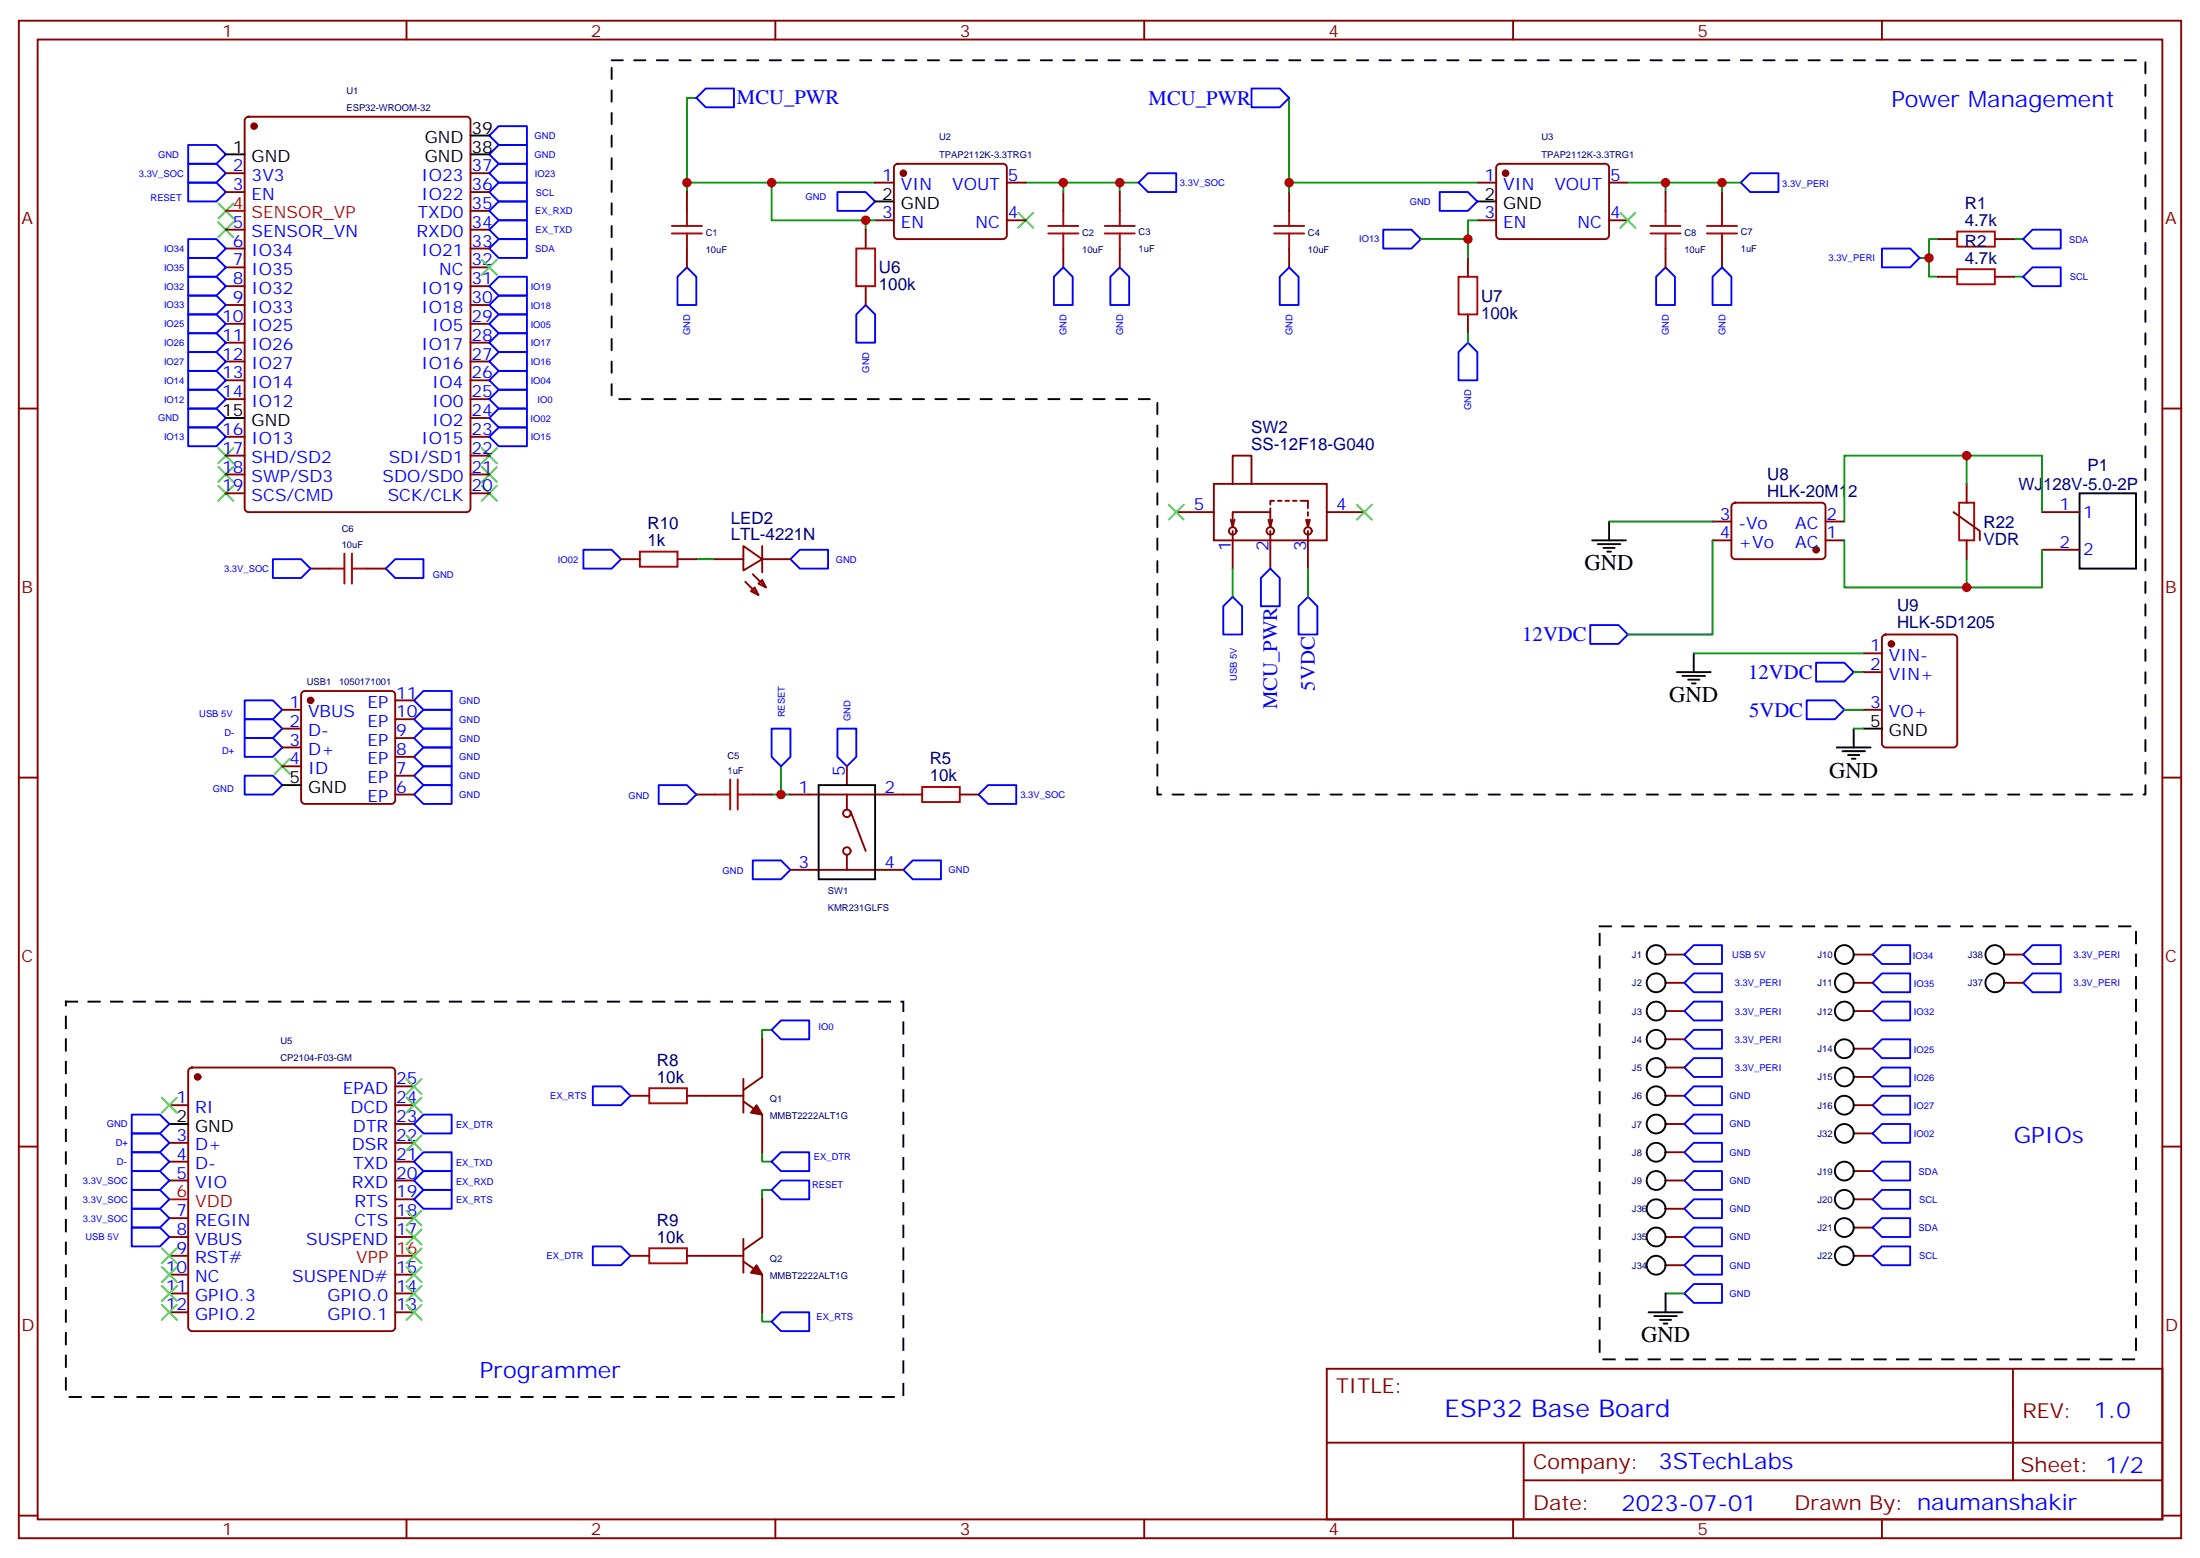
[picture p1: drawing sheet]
<svg xmlns="http://www.w3.org/2000/svg" width="412mm" height="292mm" viewBox="0 0 412 292" stroke-linecap="round" stroke-linejoin="round" font-family="sans-serif">
<g fill="none" stroke="#870000" stroke-width=".35">
<path d="M3.5 3.9h405.4v284.3h-405.4zM7.1 7.4h398.2v277.3h-398.2zM76.2 3.9v3.5M145.3 3.9v3.5M214.5 3.9v3.5M283.6 3.9v3.5M352.8 3.9v3.5M42.3 32.5h3.6M42.3 36h3.6M46.1 22.1l.5-.2h40.9a.71 .71 0 0 1 .7 .7v72.6a.76 .76 0 0 1-.7 .8h-40.9a.76 .76 0 0 1-.7-.8v-72.6zM88.2 32.5h3.5M88.2 36h3.5"/>
<path d="M88.2 39.5h3.5M128.8 36v3.5M164 34.2h3.6M167.8 30.9l.5-.2h19.7a.71 .71 0 0 1 .7 .7v12.7a.76 .76 0 0 1-.7 .7h-19.7a.76 .76 0 0 1-.7-.7v-12.7zM188.7 34.2h3.6M199.3 36v3.5M209.9 36v3.5M241.7 36v3.5M276.9 34.2h3.6M280.7 30.9l.5-.2h19.7a.71 .71 0 0 1 .7 .7v12.7a.76 .76 0 0 1-.7 .7h-19.7a.76 .76 0 0 1-.7-.7v-12.7zM301.6 34.2h3.6M312.2 36v3.5"/>
<path d="M322.8 36v3.5M42.3 43h3.6M42.3 46.6h3.6M42.3 50.1h3.6M42.3 53.6h3.6M42.3 57.2h3.6M88.2 43h3.5M88.2 46.6h3.5M88.2 50.1h3.5M88.2 53.6h3.5M88.2 57.2h3.5M128.8 46.6v3.5"/>
<path d="M162.3 43v3.6M162.3 53.6v3.6M164 41.3h3.6M188.7 41.3h3.6M199.3 46.6v3.5M209.9 46.6v3.5M241.7 46.6v3.5M275.2 48.3v3.6M275.2 58.9v3.5M276.9 41.3h3.6M301.6 41.3h3.6M312.2 46.6v3.5"/>
<path d="M322.8 46.6v3.5M363.4 44.8h3.5M363.4 51.9h3.5M373.9 44.8h3.6M373.9 51.9h3.6M3.5 76.6h3.6M42.3 60.7h3.6M42.3 64.2h3.6M42.3 67.7h3.6M42.3 71.3h3.6M42.3 74.8h3.6M88.2 60.7h3.5"/>
<path d="M88.2 64.2h3.5M88.2 67.7h3.5M88.2 71.3h3.5M88.2 74.8h3.5M88.2 78.3h3.5M405.3 76.6h3.6M42.3 81.8h3.6M42.3 85.4h3.6M42.3 88.9h3.6M42.3 92.4h3.6M88.2 81.8h3.5M88.2 85.4h3.5"/>
<path d="M88.2 88.9h3.5M88.2 92.4h3.5M220.5 96h7M227.5 90.7h21.2v10.5h-21.2zM230.7 97.4l.4 1.4M231.1 98.8v-2.8h7v2.8M231.1 90.7v-5.3h3.5v5.3M231.1 99.5v7M231.4 97.4l-.3 1.4M237.8 97.4l.3 1.4M238.1 95.2v.8M238.1 99.5v7"/>
<path d="M238.5 97.4l-.4 1.4M238.8 93.8h-.7v.7M239.5 93.8h.7M240.9 93.8h.8M242.4 93.8h.7M243.8 93.8h1.4v1.4M244.8 97.4l.4 1.4 .3-1.4M245.2 96v.7M245.2 97.4v.7M245.2 99.5v7M248.7 96h7.1M321 97.7h3.6"/>
<path d="M324.8 94.4l.5-.2h16.2a.71 .71 0 0 1 .7 .7v9.2a.76 .76 0 0 1-.7 .7h-16.2a.76 .76 0 0 1-.7-.7v-9.2zM342.2 97.7h3.5M366.2 96l4.9 3.5v1.7M368.7 90.7v3.5M382.8 96h7M58.2 106.5h3.5M68.8 106.5h3.5M116.4 104.8h3.5M127 104.8h3.5M134.1 104.8h5.2M139.3 102.3l3.6 2.5-3.6 2.1zM139.7 109l2.5 2.5"/>
<path d="M140.8 110.8l.7-.7 .7 1.4zM141.1 107.6l2.5 2.5M142.2 109.4l.7-.7 .7 1.4zM142.9 102.3v4.9M142.9 104.8h5.3M321 101.2h3.6M342.2 101.2h3.5M353 119.1l.5-.2h12.7a.71 .71 0 0 1 .7 .7v19.7a.76 .76 0 0 1-.7 .8h-12.7a.76 .76 0 0 1-.7-.8v-19.7zM368.7 101.2v3.6M382.8 103h7M52.9 133h3.5M52.9 136.5h3.5"/>
<path d="M56.7 129.7l.4-.2h16.3a.71 .71 0 0 1 .7 .7v19.7a.76 .76 0 0 1-.7 .7h-16.3a.76 .76 0 0 1-.7-.7v-19.7zM74.1 138.3h3.5M74.1 134.8h3.5M74.1 131.2h3.5M349.2 133h3.6M349.2 122.4h3.6M349.2 125.9h3.6M3.5 145.7h3.6M52.9 140.1h3.5M52.9 143.6h3.5M74.1 148.9h3.5M74.1 145.3h3.5"/>
<path d="M74.1 141.8h3.5M130.5 148.9h3.6M141.1 148.9h3.5M148.2 148.9h24.7M158.7 143.6v3.5M158.7 148.9v2.8M159.5 152l2.8 7.5M179.9 148.9h3.5M405.3 145.7h3.6M148.2 163h21.1M158.7 160.2v2.8M312.2 178.9h3.5"/>
<path d="M347.5 178.9h3.5M375.7 178.9h3.5M142.9 194.7v7.1l-3.6 2.5M312.2 184.1h3.5M312.2 189.4h3.5M312.2 194.7h3.5M347.5 184.1h3.5M347.5 189.4h3.5M347.5 196.5h3.5M375.7 184.1h3.5M3.5 214.8h3.6M31.7 207.1h3.6"/>
<path d="M31.7 214.1h3.6M31.7 217.7h3.6M35.5 200.2l.5-.2h37.4a.71 .71 0 0 1 .7 .7v48a.76 .76 0 0 1-.7 .7h-37.4a.76 .76 0 0 1-.7-.7v-48zM74.1 207.1h3.5M74.1 214.1h3.5M74.1 217.7h3.5M74.1 210.6h3.5M74.1 203.6h3.5M118.2 205.3h3.5M128.8 205.3h10.5M139.3 202.1v6.4M139.3 206.4l3.6 2.4v7.1"/>
<path d="M312.2 205.3h3.5M312.2 210.6h3.5M312.2 200h3.5M312.2 215.9h3.5M347.5 207.1h3.5M347.5 201.8h3.5M347.5 219.4h3.5M347.5 212.4h3.5M405.3 214.8h3.6M31.7 235.3h3.6M31.7 221.2h3.6M31.7 228.2h3.6"/>
<path d="M31.7 231.8h3.6M31.7 238.8h3.6M74.1 221.2h3.5M74.1 228.2h3.5M74.1 231.8h3.5M74.1 238.8h3.5M74.1 224.7h3.5M118.2 235.3h3.5M128.8 235.3h10.5M139.3 236.4l3.6 2.4v7.1M139.3 232.1v6.4M142.9 224.7v7.1l-3.6 2.4"/>
<path d="M312.2 221.2h3.5M312.2 231.8h3.5M312.2 237.1h3.5M312.2 226.5h3.5M347.5 235.3h3.5M347.5 224.7h3.5M347.5 230h3.5M31.7 242.4h3.6M31.7 245.9h3.6M74.1 242.4h3.5M74.1 245.9h3.5M248.7 256.5h156.6v28.2h-156.6z"/>
<path d="M377.3 256.5v20.9M248.7 270.3h156.5M285.6 277.4h119.6M285.6 270.3v14.1M3.5 284h3.6M76.2 284.7v3.5M145.3 284.7v3.5M214.5 284.7v3.5M283.6 284.7v3.5M352.8 284.7v3.5M405.3 284h3.6"/>
<circle cx="231.1" cy="99.5" r=".71"/>
<circle cx="238.1" cy="99.5" r=".71"/>
<circle cx="245.2" cy="99.5" r=".71"/>
<circle cx="158.8" cy="159.5" r=".71"/>
<circle cx="158.8" cy="152.4" r=".71"/>
</g>
<g fill="none" stroke="#00f" stroke-width=".35">
<path d="M130.5 18.3l1.8-1.7h5.3v3.5h-5.3zM234.6 16.6h5.3l1.8 1.7-1.8 1.8h-5.3zM35.3 34.2h5.3l1.7 1.8-1.7 1.7h-5.3zM35.3 30.7h5.3l1.7 1.8-1.7 1.7h-5.3zM35.3 27.2h5.3l1.7 1.7-1.7 1.8h-5.3zM91.7 28.9l1.8-1.7h5.3v3.5h-5.3zM91.7 25.4l1.8-1.8h5.3v3.6h-5.3zM91.7 36l1.8-1.8h5.3v3.5h-5.3zM91.7 39.5l1.8-1.8h5.3v3.6h-5.3zM93.5 30.7h5.3v3.5h-5.3l-1.8-1.7zM157 36h5.3l1.7 1.7-1.7 1.8h-5.3zM213.4 34.2l1.8-1.7h5.3v3.5h-5.3z"/>
<path d="M269.9 36h5.3l1.7 1.7-1.7 1.8h-5.3zM326.3 34.2l1.8-1.7h5.3v3.5h-5.3zM35.3 44.8h5.3l1.7 1.8-1.7 1.7h-5.3zM35.3 48.3h5.3l1.7 1.8-1.7 1.8h-5.3zM35.3 51.9h5.3l1.7 1.7-1.7 1.8h-5.3zM35.3 55.4h5.3l1.7 1.8-1.7 1.7h-5.3zM35.3 58.9h5.3l1.7 1.8-1.7 1.7h-5.3zM91.7 46.6l1.8-1.8h5.3v3.5h-5.3zM91.7 43l1.8-1.7h5.3v3.5h-5.3zM91.7 53.6l1.8-1.7h5.3v3.5h-5.3zM91.7 57.2l1.8-1.8h5.3v3.5h-5.3zM127 51.9l1.8-1.8 1.7 1.8v5.3h-3.5z"/>
<path d="M162.3 57.2l1.7 1.7v5.3h-3.5v-5.3zM199.3 50.1l1.8 1.8v5.3h-3.5v-5.3zM208.1 51.9l1.8-1.8 1.8 1.8v5.3h-3.6zM241.7 50.1l1.7 1.8v5.3h-3.5v-5.3zM259.3 43h5.3l1.7 1.8-1.7 1.8h-5.3zM310.4 51.9l1.8-1.8 1.8 1.8v5.3h-3.6zM322.8 50.1l1.8 1.8v5.3h-3.6v-5.3zM352.8 46.6h5.3l1.7 1.7-1.7 1.8h-5.3zM381 50.1h5.3v3.5h-5.3l-1.8-1.7zM381 43h5.3v3.6h-5.3l-1.8-1.8zM35.3 76.6h5.3l1.7 1.7-1.7 1.8h-5.3zM35.3 62.4h5.3l1.7 1.8-1.7 1.8h-5.3z"/>
<path d="M35.3 66h5.3l1.7 1.7-1.7 1.8h-5.3zM35.3 69.5h5.3l1.7 1.8-1.7 1.7h-5.3zM35.3 73h5.3l1.7 1.8-1.7 1.8h-5.3zM91.7 74.8l1.8-1.8h5.3v3.6h-5.3zM91.7 60.7l1.8-1.8h5.3v3.5h-5.3zM91.7 64.2l1.8-1.8h5.3v3.6h-5.3zM91.7 67.7l1.8-1.7h5.3v3.5h-5.3zM91.7 78.3l1.8-1.7h5.3v3.5h-5.3zM93.5 69.5h5.3v3.5h-5.3l-1.8-1.7zM275.2 64.2l1.7 1.8v5.3h-3.5v-5.3zM35.3 80.1h5.3l1.7 1.7-1.7 1.8h-5.3zM91.7 81.8l1.8-1.7h5.3v3.5h-5.3z"/>
<path d="M51.2 104.8h5.2l1.8 1.7-1.8 1.8h-5.2zM72.3 106.5l1.8-1.7h5.3v3.5h-5.3zM109.4 103h5.3l1.7 1.8-1.7 1.7h-5.3zM149.9 103h5.3v3.5h-5.3l-1.7-1.7zM231.1 111.8l1.7 1.8v5.3h-3.5v-5.3zM238.1 106.5l1.8 1.8v5.3h-3.5v-5.3zM245.2 111.8l1.7 1.8v5.3h-3.5v-5.3zM298.1 117.1h5.3l1.8 1.8-1.8 1.7h-5.3zM45.9 131.2h5.3l1.7 1.8-1.7 1.8h-5.3zM45.9 138.3h5.3l1.7 1.8-1.7 1.7h-5.3zM45.9 134.8h5.3l1.7 1.7-1.7 1.8h-5.3zM77.6 138.3l1.8-1.8h5.3v3.6h-5.3z"/>
<path d="M77.6 134.8l1.8-1.8h5.3v3.5h-5.3zM77.6 131.2l1.8-1.7h5.3v3.5h-5.3zM144.6 136.5h3.6v5.3l-1.8 1.8-1.8-1.8zM157 136.5h3.5v5.3l-1.8 1.8-1.7-1.8zM338.7 131.2h5.3l1.7 1.8-1.7 1.8h-5.3zM340.4 124.2h5.3l1.8 1.7-1.8 1.8h-5.3zM45.9 145.3h5.3l1.7 1.8-1.7 1.8h-5.3zM77.6 148.9l1.8-1.8h5.3v3.5h-5.3zM77.6 145.3l1.8-1.7h5.3v3.5h-5.3zM77.6 141.8l1.8-1.7h5.3v3.5h-5.3zM123.5 147.1h5.3l1.7 1.8-1.7 1.7h-5.3zM183.4 148.9l1.8-1.8h5.3v3.5h-5.3z"/>
<path d="M141.1 161.2h5.3l1.8 1.8-1.8 1.7h-5.3zM169.3 163l1.8-1.8h5.3v3.5h-5.3zM317.5 177.1h5.3v3.5h-5.3l-1.8-1.7zM351 178.9l1.8-1.8h5.3v3.5h-5.3zM379.2 178.9l1.8-1.8h5.3v3.5h-5.3zM146.4 191.2h5.3v3.5h-5.3l-1.8-1.7zM315.7 184.1l1.8-1.7h5.3v3.5h-5.3zM317.5 187.7h5.3v3.5h-5.3l-1.8-1.8zM317.5 193h5.3v3.5h-5.3l-1.8-1.8zM351 184.1l1.8-1.7h5.3v3.5h-5.3zM351 189.4l1.8-1.7h5.3v3.5h-5.3zM351 196.5l1.8-1.8h5.3v3.6h-5.3z"/>
<path d="M379.2 184.1l1.8-1.7h5.3v3.5h-5.3zM24.7 208.8h5.3l1.7 1.8-1.7 1.8h-5.3zM24.7 219.4h5.3l1.7 1.8-1.7 1.8h-5.3zM24.7 215.9h5.3l1.7 1.8-1.7 1.7h-5.3zM24.7 212.4h5.3l1.7 1.7-1.7 1.8h-5.3zM77.6 210.6l1.8-1.8h5.3v3.6h-5.3zM77.6 217.7l1.8-1.8h5.3v3.5h-5.3zM111.1 203.6h5.3l1.8 1.7-1.8 1.8h-5.3zM146.4 215.9h5.3v3.5h-5.3l-1.8-1.7zM315.7 200l1.8-1.7h5.3v3.5h-5.3zM315.7 205.3l1.8-1.7h5.3v3.5h-5.3zM315.7 210.6l1.8-1.8h5.3v3.6h-5.3z"/>
<path d="M315.7 215.9l1.8-1.8h5.3v3.6h-5.3zM351 201.8l1.8-1.8h5.3v3.6h-5.3zM351 207.1l1.8-1.8h5.3v3.5h-5.3zM351 219.4l1.8-1.7h5.3v3.5h-5.3zM351 212.4l1.8-1.8h5.3v3.5h-5.3zM24.7 223h5.3l1.7 1.7-1.7 1.8h-5.3zM24.7 226.5h5.3l1.7 1.7-1.7 1.8h-5.3zM24.7 230h5.3l1.7 1.8-1.7 1.7h-5.3zM77.6 224.7l1.8-1.7h5.3v3.5h-5.3zM77.6 221.2l1.8-1.8h5.3v3.6h-5.3zM111.1 233.5h5.3l1.8 1.8-1.8 1.8h-5.3zM144.6 223l1.8-1.8h5.3v3.5h-5.3z"/>
<path d="M315.7 221.2l1.8-1.8h5.3v3.6h-5.3zM315.7 237.1l1.8-1.8h5.3v3.5h-5.3zM315.7 231.8l1.8-1.8h5.3v3.5h-5.3zM315.7 226.5l1.8-1.8h5.3v3.5h-5.3zM351 224.7l1.8-1.7h5.3v3.5h-5.3zM351 230l1.8-1.8h5.3v3.6h-5.3zM351 235.3l1.8-1.8h5.3v3.6h-5.3zM144.6 247.6l1.8-1.7h5.3v3.5h-5.3zM315.7 242.4l1.8-1.8h5.3v3.5h-5.3z"/>
</g>
<g fill="none" stroke="#008700" stroke-width=".35">
<path d="M130.5 18.3h-1.7v15.9M241.7 18.3v15.9M144.6 34.2v7.1h19.4M164 34.2h-35.2v1.8M192.3 34.2h7v1.8M199.3 34.2h10.6v1.8M209.9 34.2h3.5M276.9 34.2h-35.2v1.8M305.2 34.2h7v1.8M312.2 34.2h10.6v1.8M322.8 34.2h3.5M162.3 41.3v1.7"/>
<path d="M266.3 44.8h8.9M276.9 41.3h-1.7v7M361.6 48.3v3.6h1.8M363.4 44.8h-1.8v3.5h-1.8M377.5 51.9h1.7M377.5 44.8h1.7M275.2 62.4v1.8M301.6 97.7h19.4M368.7 85.4v5.3M382.8 96v-10.6h-37.1v12.3M130.5 104.8h3.6M231.1 106.5v5.3"/>
<path d="M245.2 106.5v5.3M321 101.2v17.7h-15.8M345.7 101.2v8.9h37.1v-7.1M368.7 104.8v5.3M317.5 122.4h31.7M345.7 133h3.5M347.5 125.9h1.7M347.5 136.5h1.7M144.6 148.9h3.6M146.4 143.6v5.3M144.6 193h-1.7v1.7M142.9 215.9v1.8h1.7"/>
<path d="M144.6 223h-1.7v1.7M142.9 245.9v1.7h1.7M312.2 242.4h3.5"/>
</g>
<g fill="none" stroke="#a10000" stroke-width=".35">
<path d="M128.8 39.5v2.8M199.3 39.5v2.8M209.9 39.5v2.8M241.7 39.5v2.8M312.2 39.5v2.8M322.8 39.5v2.8M125.9 43.7h5.7M125.9 42.3h5.7M128.8 43.7v2.9M160.5 46.6h3.5v7h-3.5zM196.5 43.7h5.6M196.5 42.3h5.6"/>
<path d="M199.3 43.7v2.9M207.1 43.7h5.6M207.1 42.3h5.6M209.9 43.7v2.9M238.8 43.7h5.7M238.8 42.3h5.7M241.7 43.7v2.9M273.4 51.9h3.5v7h-3.5zM309.4 43.7h5.6M309.4 42.3h5.6M312.2 43.7v2.9M320 43.7h5.6"/>
<path d="M320 42.3h5.6M322.8 43.7v2.9M366.9 43.4h7v2.8h-7zM366.9 50.4h7v2.9h-7zM367.2 94.2h2.9v7h-2.9zM61.7 106.5h2.9M64.6 103.7v5.7M66 103.7v5.7M66 106.5h2.8M119.9 103.4h7.1v2.8h-7.1zM134.1 148.9h2.8M136.9 146v5.7"/>
<path d="M138.3 146v5.7M138.3 148.9h2.8M172.9 147.5h7v2.8h-7zM121.7 203.9h7.1v2.8h-7.1zM121.7 233.9h7.1v2.8h-7.1z"/>
</g>
<g fill="none" stroke="#000" stroke-width=".35">
<path d="M42.3 28.9h3.6M88.2 28.9h3.5M88.2 25.4h3.5M164 37.7h3.6M276.9 37.7h3.6M42.3 78.3h3.6M301.6 97.7v3.5M389.8 92.4h10.6v14.1h-10.6zM298.4 101.2h6.4M299.5 102h4.2M300.6 102.7h2.1M301.3 103.4h.7"/>
<path d="M314.3 125.9h6.4M315.4 126.6h4.2M316.4 127.4h2.2M317.1 128.1h.8M317.5 122.4v3.5M347.5 136.5v3.6M349.2 136.5h3.6M52.9 147.1h3.5M153.5 147.1h10.5v17.6h-10.5zM344.3 140.1h6.4M345.4 140.8h4.2M346.4 141.5h2.1"/>
<path d="M347.1 142.2h.7M31.7 210.6h3.6M309 245.9h6.4M310.1 246.6h4.2M311.1 247.3h2.2M311.9 248h.7M312.2 242.4v3.5"/>
<circle cx="310.4" cy="178.9" r="1.76"/>
<circle cx="345.7" cy="178.9" r="1.76"/>
<circle cx="373.9" cy="178.9" r="1.76"/>
<circle cx="310.4" cy="184.2" r="1.76"/>
<circle cx="310.4" cy="189.4" r="1.76"/>
<circle cx="310.4" cy="194.7" r="1.76"/>
<circle cx="345.7" cy="184.1" r="1.76"/>
<circle cx="345.7" cy="189.4" r="1.76"/>
<circle cx="345.7" cy="196.5" r="1.76"/>
<circle cx="373.9" cy="184.1" r="1.76"/>
<circle cx="310.4" cy="200" r="1.76"/>
<circle cx="310.4" cy="215.9" r="1.76"/>
<circle cx="310.4" cy="205.3" r="1.76"/>
<circle cx="310.4" cy="210.6" r="1.76"/>
<circle cx="345.7" cy="201.8" r="1.76"/>
<circle cx="345.7" cy="212.4" r="1.76"/>
<circle cx="345.7" cy="219.4" r="1.76"/>
<circle cx="345.7" cy="207.1" r="1.76"/>
<circle cx="310.4" cy="231.8" r="1.76"/>
<circle cx="310.4" cy="221.2" r="1.76"/>
<circle cx="310.4" cy="237.1" r="1.76"/>
<circle cx="310.4" cy="226.5" r="1.76"/>
<circle cx="345.7" cy="235.3" r="1.76"/>
<circle cx="345.7" cy="230" r="1.76"/>
<circle cx="345.7" cy="224.7" r="1.76"/>
</g>
<g fill="none" stroke="#3c3" stroke-width=".35">
<path d="M40.9 38.1l2.8 2.8M43.7 38.1l-2.8 2.8M190.9 39.9l2.8 2.8M193.7 39.9l-2.8 2.8M303.7 39.9l2.9 2.8M306.6 39.9l-2.9 2.8M40.9 41.6l2.8 2.8M43.7 41.6l-2.8 2.8M90.3 48.7l2.8 2.8M93.1 48.7l-2.8 2.8M40.9 91l2.8 2.8M40.9 87.5l2.8 2.8"/>
<path d="M40.9 84l2.8 2.8M43.7 91l-2.8 2.8M43.7 87.5l-2.8 2.8M43.7 84l-2.8 2.8M90.3 91l2.8 2.8M90.3 87.5l2.8 2.8M90.3 84l2.8 2.8M93.1 91l-2.8 2.8M93.1 87.5l-2.8 2.8M93.1 84l-2.8 2.8M219.1 94.5l2.8 2.9M221.9 94.5l-2.8 2.9"/>
<path d="M254.4 94.5l2.8 2.9M257.2 94.5l-2.8 2.9M51.5 142.2l2.8 2.8M54.3 142.2l-2.8 2.8M30.3 205.7l2.9 2.8M33.2 205.7l-2.9 2.8M76.2 212.7l2.8 2.8M76.2 205.7l2.8 2.8M76.2 202.1l2.8 2.9M79 212.7l-2.8 2.8M79 205.7l-2.8 2.8M79 202.1l-2.8 2.9"/>
<path d="M30.3 233.9l2.9 2.8M30.3 237.4l2.9 2.8M33.2 233.9l-2.9 2.8M33.2 237.4l-2.9 2.8M76.2 237.4l2.8 2.8M76.2 233.9l2.8 2.8M76.2 230.4l2.8 2.8M76.2 226.8l2.8 2.9M79 237.4l-2.8 2.8M79 233.9l-2.8 2.8M79 230.4l-2.8 2.8M79 226.8l-2.8 2.9"/>
<path d="M30.3 240.9l2.9 2.9M30.3 244.5l2.9 2.8M33.2 240.9l-2.9 2.9M33.2 244.5l-2.9 2.8M76.2 244.5l2.8 2.8M76.2 240.9l2.8 2.9M79 244.5l-2.8 2.8M79 240.9l-2.8 2.9"/>
</g>
<g fill="#870000" stroke="#870000" stroke-width=".35">
<path d="M141.8 237.1l1.1 1.7-2.1-.3z"/>
<path d="M141.8 207.1l1.1 1.7-2.1-.3z"/>
<circle cx="169.3" cy="32.5" r=".53"/>
<circle cx="47.6" cy="23.6" r=".53"/>
<circle cx="282.2" cy="32.5" r=".53"/>
<circle cx="37" cy="201.8" r=".53"/>
<circle cx="58.2" cy="131.2" r=".53"/>
<circle cx="340.4" cy="103" r=".53"/>
<circle cx="354.5" cy="120.6" r=".53"/>
</g>
<path d="M42.3 39.5h3.6M31.7 224.7h3.6M74.1 235.3h3.5" fill="none" stroke="#f00" stroke-width=".35"/>
<path d="M114.7 11.3h287.5v137.6h-185.2v-74.1h-102.3v-63.5M299.9 173.6h100.5v81.1h-100.5zM12.3 187.7h157v74.1h-157z" fill="none" stroke="#000" stroke-width=".35" stroke-dasharray="2.1 2.1"/>
<g fill="#c00">
<circle cx="146.4" cy="148.9" r=".88"/>
<circle cx="361.6" cy="48.3" r=".88"/>
<circle cx="209.9" cy="34.2" r=".88"/>
<circle cx="199.3" cy="34.2" r=".88"/>
<circle cx="128.8" cy="34.2" r=".88"/>
<circle cx="241.7" cy="34.2" r=".88"/>
<circle cx="312.2" cy="34.2" r=".88"/>
<circle cx="322.8" cy="34.2" r=".88"/>
<circle cx="144.6" cy="34.2" r=".88"/>
<circle cx="162.3" cy="41.3" r=".88"/>
<circle cx="275.2" cy="44.8" r=".88"/>
<circle cx="368.7" cy="110.1" r=".88"/>
<circle cx="368.7" cy="85.4" r=".88"/>
</g>
<text font-size="4.6" fill="#00f" x="270.8" y="265.5">ESP32 Base Board</text>
<g font-size="4.2" fill="#00f">
<text x="354.5" y="20.1">Power Management</text>
<text x="377.5" y="214.1">GPIOs</text>
<text x="90" y="258.2">Programmer</text>
<text x="392.5" y="265.7">1.0</text>
<text x="310.9" y="275.3">3STechLabs</text>
<text x="304" y="283.1">2023-07-01</text>
</g>
<g font-size="4.2">
<text x="297" y="106.9">GND</text>
<text x="312.9" y="131.6">GND</text>
<text x="342.9" y="145.7">GND</text>
<text x="307.6" y="251.5">GND</text>
</g>
<g font-size="3.9" fill="#00f">
<text x="138.1" y="19.5">MCU_PWR</text>
<text x="215.3" y="19.8">MCU_PWR</text>
<text x="285.4" y="120.1">12VDC</text>
<text x="246.5" y="129.4" transform="rotate(-90 246.5 129.4)">5VDC</text>
<text x="327.7" y="127.2">12VDC</text>
<text x="239.4" y="132.9" transform="rotate(-90 239.4 132.9)">MCU_PWR</text>
<text x="327.9" y="134.3">5VDC</text>
</g>
<g font-size="3.9" fill="#800">
<text x="250.5" y="261.1">TITLE:</text>
<text x="379.1" y="265.7">REV:</text>
<text x="287.4" y="275.3">Company:</text>
<text x="378.7" y="275.9">Sheet: 1/2</text>
<text x="287.4" y="282.9">Date:</text>
<text x="336.4" y="283">Drawn By: naumanshakir</text>
</g>
<g font-size="3.2" fill="#800">
<text x="41.6" y="6.9">1</text>
<text x="110.8" y="6.9">2</text>
<text x="179.9" y="6.9">3</text>
<text x="249.1" y="6.9">4</text>
<text x="318.2" y="6.9">5</text>
<text x="4.1" y="42">A</text>
<text x="405.9" y="42">A</text>
<text x="4.1" y="111.1">B</text>
<text x="405.9" y="111.1">B</text>
<text x="4.1" y="180.3">C</text>
<text x="405.9" y="180.3">C</text>
<text x="4.1" y="249.4">D</text>
<text x="405.9" y="249.4">D</text>
<text x="41.6" y="287.7">1</text>
<text x="110.8" y="287.7">2</text>
<text x="179.9" y="287.7">3</text>
<text x="249.1" y="287.7">4</text>
<text x="318.2" y="287.7">5</text>
</g>
<g font-size="3.2">
<text x="43.7" y="28.6">1</text>
<text x="79.6" y="26.8">GND</text>
<text x="88.4" y="28.6">38</text>
<text x="88.4" y="25">39</text>
<text x="47.2" y="30.3">GND</text>
<text x="79.6" y="30.3">GND</text>
<text x="165.4" y="37.4">2</text>
<text x="168.9" y="39.2">GND</text>
<text x="278.3" y="37.4">2</text>
<text x="281.8" y="39.2">GND</text>
<text x="41.7" y="78">15</text>
<text x="47.2" y="79.7">GND</text>
<text x="350.6" y="136.2">5</text>
<text x="354.1" y="137.9">GND</text>
<text x="54.3" y="146.8">5</text>
<text x="57.7" y="148.5">GND</text>
<text x="33.1" y="210.3">2</text>
<text x="36.6" y="212">GND</text>
</g>
<g font-size="3.2" fill="#00f">
<text x="43.7" y="32.1">2</text>
<text x="43.7" y="35.6">3</text>
<text x="47.2" y="33.9">3V3</text>
<text x="79" y="33.9">IO23</text>
<text x="88.4" y="35.6">36</text>
<text x="88.4" y="32.1">37</text>
<text x="165.4" y="33.9">1</text>
<text x="168.9" y="35.6">VIN</text>
<text x="178.5" y="35.6">VOUT</text>
<text x="188.9" y="33.9">5</text>
<text x="278.3" y="33.9">1</text>
<text x="281.8" y="35.6">VIN</text>
<text x="291.4" y="35.6">VOUT</text>
<text x="301.8" y="33.9">5</text>
<text x="47.2" y="37.4">EN</text>
<text x="78.3" y="40.9">TXD0</text>
<text x="79" y="37.4">IO22</text>
<text x="88.4" y="39.2">35</text>
<text x="165.4" y="40.9">3</text>
<text x="188.9" y="40.9">4</text>
<text x="278.3" y="40.9">3</text>
<text x="301.8" y="40.9">4</text>
<text x="43.7" y="42.7">5</text>
<text x="43.7" y="46.2">6</text>
<text x="47.2" y="44.4">SENSOR_VN</text>
<text x="47.2" y="48">IO34</text>
<text x="78" y="44.4">RXD0</text>
<text x="79" y="48">IO21</text>
<text x="88.4" y="46.2">33</text>
<text x="88.4" y="42.7">34</text>
<text x="168.9" y="42.7">EN</text>
<text x="182.8" y="42.7">NC</text>
<text x="281.8" y="42.7">EN</text>
<text x="295.7" y="42.7">NC</text>
<text x="43.7" y="49.7">7</text>
<text x="43.7" y="53.3">8</text>
<text x="47.2" y="51.5">IO35</text>
<text x="82.3" y="51.5">NC</text>
<text x="88.4" y="53.3">31</text>
<text x="88.4" y="49.7">32</text>
<text x="43.7" y="56.8">9</text>
<text x="47.2" y="55">IO32</text>
<text x="47.2" y="58.6">IO33</text>
<text x="79" y="58.6">IO18</text>
<text x="79" y="55">IO19</text>
<text x="88.4" y="56.8">30</text>
<text x="41.7" y="60.3">10</text>
<text x="41.7" y="63.9">11</text>
<text x="47.2" y="62.1">IO25</text>
<text x="47.2" y="65.6">IO26</text>
<text x="79" y="65.6">IO17</text>
<text x="81" y="62.1">IO5</text>
<text x="88.4" y="63.9">28</text>
<text x="88.4" y="60.3">29</text>
<text x="41.7" y="67.4">12</text>
<text x="41.7" y="70.9">13</text>
<text x="47.2" y="69.1">IO27</text>
<text x="79" y="69.1">IO16</text>
<text x="88.4" y="70.9">26</text>
<text x="88.4" y="67.4">27</text>
<text x="41.7" y="74.4">14</text>
<text x="47.2" y="72.7">IO14</text>
<text x="47.2" y="76.2">IO12</text>
<text x="81" y="76.2">IO0</text>
<text x="81" y="72.7">IO4</text>
<text x="88.4" y="78">24</text>
<text x="88.4" y="74.4">25</text>
<text x="41.7" y="81.5">16</text>
<text x="47.2" y="83.3">IO13</text>
<text x="79" y="83.3">IO15</text>
<text x="81" y="79.7">IO2</text>
<text x="88.4" y="81.5">23</text>
<text x="41.7" y="85">17</text>
<text x="41.7" y="88.5">18</text>
<text x="47.2" y="86.8">SHD/SD2</text>
<text x="72.9" y="86.8">SDI/SD1</text>
<text x="88.4" y="88.5">21</text>
<text x="88.4" y="85">22</text>
<text x="41.7" y="92.1">19</text>
<text x="47.2" y="90.3">SWP/SD3</text>
<text x="47.2" y="93.8">SCS/CMD</text>
<text x="71.7" y="90.3">SDO/SD0</text>
<text x="72.7" y="93.8">SCK/CLK</text>
<text x="88.4" y="92.1">20</text>
<text x="223.8" y="95.6">5</text>
<text x="250.5" y="95.6">4</text>
<text x="386" y="95.6">1</text>
<text x="322.4" y="97.4">3</text>
<text x="322.4" y="100.9">4</text>
<text x="325.9" y="99.1">-Vo</text>
<text x="336.5" y="99.1">AC</text>
<text x="342.4" y="100.9">1</text>
<text x="342.4" y="97.4">2</text>
<text x="390.5" y="97">1</text>
<text x="230.7" y="103.3" transform="rotate(-90 230.7 103.3)">1</text>
<text x="237.8" y="103.3" transform="rotate(-90 237.8 103.3)">2</text>
<text x="244.8" y="103.3" transform="rotate(-90 244.8 103.3)">3</text>
<text x="325.9" y="102.7">+Vo</text>
<text x="336.5" y="102.7">AC</text>
<text x="386" y="102.7">2</text>
<text x="390.5" y="104.1">2</text>
<text x="350.6" y="122.1">1</text>
<text x="350.6" y="125.6">2</text>
<text x="354.1" y="123.8">VIN-</text>
<text x="74.3" y="130.9">11</text>
<text x="354.1" y="127.4">VIN+</text>
<text x="54.3" y="132.6">1</text>
<text x="54.3" y="136.2">2</text>
<text x="57.7" y="134.4">VBUS</text>
<text x="57.7" y="137.9">D-</text>
<text x="68.9" y="136.2">EP</text>
<text x="68.9" y="132.6">EP</text>
<text x="74.3" y="137.9">9</text>
<text x="74.3" y="134.4">10</text>
<text x="350.6" y="132.6">3</text>
<text x="354.1" y="134.4">VO+</text>
<text x="54.3" y="139.7">3</text>
<text x="54.3" y="143.2">4</text>
<text x="57.7" y="141.5">D+</text>
<text x="68.9" y="143.2">EP</text>
<text x="68.9" y="139.7">EP</text>
<text x="74.3" y="141.5">8</text>
<text x="57.7" y="145">ID</text>
<text x="68.9" y="146.8">EP</text>
<text x="74.3" y="148.5">6</text>
<text x="74.3" y="145">7</text>
<text x="149.7" y="148.5">1</text>
<text x="158.4" y="145.3" transform="rotate(-90 158.4 145.3)">5</text>
<text x="165.8" y="148.5">2</text>
<text x="68.9" y="150.3">EP</text>
<text x="149.7" y="162.6">3</text>
<text x="165.8" y="162.6">4</text>
<text x="74.3" y="203.2">25</text>
<text x="33.1" y="206.7">1</text>
<text x="36.6" y="208.5">RI</text>
<text x="64.2" y="205">EPAD</text>
<text x="65.7" y="208.5">DCD</text>
<text x="74.3" y="206.7">24</text>
<text x="33.1" y="213.8">3</text>
<text x="36.6" y="215.5">D+</text>
<text x="66" y="215.5">DSR</text>
<text x="66.2" y="212">DTR</text>
<text x="74.3" y="213.8">22</text>
<text x="74.3" y="210.3">23</text>
<text x="33.1" y="217.3">4</text>
<text x="33.1" y="220.8">5</text>
<text x="36.6" y="219.1">D-</text>
<text x="66.2" y="219.1">TXD</text>
<text x="74.3" y="220.8">20</text>
<text x="74.3" y="217.3">21</text>
<text x="33.1" y="227.9">7</text>
<text x="36.6" y="222.6">VIO</text>
<text x="66" y="222.6">RXD</text>
<text x="66.4" y="226.1">RTS</text>
<text x="74.3" y="227.9">18</text>
<text x="74.3" y="224.4">19</text>
<text x="33.1" y="231.4">8</text>
<text x="36.6" y="229.7">REGIN</text>
<text x="36.6" y="233.2">VBUS</text>
<text x="57.4" y="233.2">SUSPEND</text>
<text x="66.4" y="229.7">CTS</text>
<text x="74.3" y="231.4">17</text>
<text x="31.1" y="238.5">10</text>
<text x="33.1" y="234.9">9</text>
<text x="36.6" y="236.7">RST#</text>
<text x="74.3" y="238.5">15</text>
<text x="31.1" y="242">11</text>
<text x="31.1" y="245.5">12</text>
<text x="36.6" y="240.2">NC</text>
<text x="36.6" y="243.8">GPIO.3</text>
<text x="54.8" y="240.2">SUSPEND#</text>
<text x="61.4" y="243.8">GPIO.0</text>
<text x="74.3" y="245.5">13</text>
<text x="74.3" y="242">14</text>
<text x="36.6" y="247.3">GPIO.2</text>
<text x="61.4" y="247.3">GPIO.1</text>
</g>
<g font-size="3.2" fill="#f00">
<text x="43.7" y="39.2">4</text>
<text x="47.2" y="40.9">SENSOR_VP</text>
<text x="33.1" y="224.4">6</text>
<text x="36.6" y="226.1">VDD</text>
<text x="66.8" y="236.7">VPP</text>
<text x="74.3" y="234.9">16</text>
</g>
<g font-size="3.2" fill="#000080">
<text x="368.3" y="39.1">R1</text>
<text x="368.3" y="42.3">4.7k</text>
<text x="368.3" y="46.2">R2</text>
<text x="164.7" y="51.2">U6</text>
<text x="368.3" y="49.4">4.7k</text>
<text x="164.7" y="54.4">100k</text>
<text x="277.6" y="59.7">100k</text>
<text x="277.6" y="56.5">U7</text>
<text x="234.6" y="81.1">SW2</text>
<text x="234.6" y="84.3">SS-12F18-G040</text>
<text x="331.3" y="90">U8</text>
<text x="391.3" y="88.3">P1</text>
<text x="331.3" y="93.1">HLK-20M12</text>
<text x="378.4" y="91.8">WJ128V-5.0-2P</text>
<text x="121.4" y="99.2">R10</text>
<text x="137" y="101.2">LTL-4221N</text>
<text x="137" y="98.1">LED2</text>
<text x="371.8" y="98.9">R22</text>
<text x="121.4" y="102.3">1k</text>
<text x="371.8" y="102">VDR</text>
<text x="355.6" y="117.7">HLK-5D1205</text>
<text x="355.6" y="114.5">U9</text>
<text x="174.3" y="143.2">R5</text>
<text x="174.3" y="146.4">10k</text>
<text x="123.1" y="202.8">10k</text>
<text x="123.1" y="199.7">R8</text>
<text x="123.1" y="232.8">10k</text>
<text x="123.1" y="229.7">R9</text>
</g>
<g font-size="1.8" fill="#000080">
<text x="64.9" y="17.6">U1</text>
<text x="64.9" y="20.8">ESP32-WROOM-32</text>
<text x="176" y="29.5">TPAP2112K-3.3TRG1</text>
<text x="176" y="26.3">U2</text>
<text x="288.9" y="29.5">TPAP2112K-3.3TRG1</text>
<text x="288.9" y="26.3">U3</text>
<text x="132.3" y="47.4">10uF</text>
<text x="132.3" y="44.2">C1</text>
<text x="202.8" y="47.4">10uF</text>
<text x="202.8" y="44.2">C2</text>
<text x="213.4" y="47.3">1uF</text>
<text x="213.4" y="44.1">C3</text>
<text x="245.2" y="47.4">10uF</text>
<text x="245.2" y="44.2">C4</text>
<text x="315.7" y="47.4">10uF</text>
<text x="315.7" y="44.2">C8</text>
<text x="326.3" y="47.3">1uF</text>
<text x="326.3" y="44.1">C7</text>
<text x="64.1" y="99.7">C6</text>
<text x="64.1" y="102.7">10uF</text>
<text x="57.5" y="128.4">USB1</text>
<text x="63.6" y="128.4">1050171001</text>
<text x="136.4" y="142.2">C5</text>
<text x="136.4" y="145">1uF</text>
<text x="155.2" y="167.6">SW1</text>
<text x="155.2" y="170.7">KMR231GLFS</text>
<text x="305.9" y="179.5">J1</text>
<text x="340.7" y="179.5">J10</text>
<text x="368.9" y="179.5">J38</text>
<text x="305.9" y="184.8">J2</text>
<text x="340.7" y="184.8">J11</text>
<text x="368.9" y="184.8">J37</text>
<text x="305.9" y="190.1">J3</text>
<text x="340.7" y="190.1">J12</text>
<text x="52.6" y="195.6">U5</text>
<text x="305.9" y="195.4">J4</text>
<text x="340.7" y="197.1">J14</text>
<text x="52.6" y="198.9">CP2104-F03-GM</text>
<text x="305.9" y="200.7">J5</text>
<text x="340.7" y="202.4">J15</text>
<text x="144.3" y="209.6">MMBT2222ALT1G</text>
<text x="144.3" y="206.5">Q1</text>
<text x="305.9" y="206">J6</text>
<text x="340.7" y="207.7">J16</text>
<text x="305.9" y="211.3">J7</text>
<text x="340.7" y="213">J32</text>
<text x="305.9" y="216.6">J8</text>
<text x="305.9" y="221.8">J9</text>
<text x="340.7" y="220.1">J19</text>
<text x="305.9" y="227.1">J36</text>
<text x="340.7" y="225.4">J20</text>
<text x="305.9" y="232.4">J35</text>
<text x="340.7" y="230.7">J21</text>
<text x="144.3" y="239.6">MMBT2222ALT1G</text>
<text x="144.3" y="236.4">Q2</text>
<text x="305.9" y="237.7">J34</text>
<text x="340.7" y="236">J22</text>
</g>
<g font-size="1.8" fill="#00f">
<text x="29.6" y="29.6">GND</text>
<text x="100.2" y="29.6">GND</text>
<text x="100.2" y="26">GND</text>
<text x="26" y="33.2">3.3V_SOC</text>
<text x="100.3" y="33.1">IO23</text>
<text x="221.2" y="34.8">3.3V_SOC</text>
<text x="334.1" y="35">3.3V_PERI</text>
<text x="28.2" y="37.7">RESET</text>
<text x="100.3" y="40.2">EX_RXD</text>
<text x="100.5" y="36.6">SCL</text>
<text x="151" y="37.4">GND</text>
<text x="264.3" y="38.4">GND</text>
<text x="30.7" y="47.2">IO34</text>
<text x="100.3" y="47.2">SDA</text>
<text x="100.4" y="43.7">EX_TXD</text>
<text x="254.8" y="45.4">IO13</text>
<text x="387.9" y="45.5">SDA</text>
<text x="30.7" y="50.7">IO35</text>
<text x="342.8" y="49">3.3V_PERI</text>
<text x="388" y="52.5">SCL</text>
<text x="30.7" y="54.3">IO32</text>
<text x="30.7" y="57.8">IO33</text>
<text x="99.5" y="54.3">IO19</text>
<text x="99.5" y="57.8">IO18</text>
<text x="30.7" y="61.3">IO25</text>
<text x="30.7" y="64.8">IO26</text>
<text x="99.5" y="61.4">IO05</text>
<text x="99.5" y="64.9">IO17</text>
<text x="129.4" y="62.8" transform="rotate(-90 129.4 62.8)">GND</text>
<text x="199.9" y="62.8" transform="rotate(-90 199.9 62.8)">GND</text>
<text x="210.5" y="62.8" transform="rotate(-90 210.5 62.8)">GND</text>
<text x="242.3" y="62.8" transform="rotate(-90 242.3 62.8)">GND</text>
<text x="312.8" y="62.8" transform="rotate(-90 312.8 62.8)">GND</text>
<text x="323.4" y="62.8" transform="rotate(-90 323.4 62.8)">GND</text>
<text x="30.7" y="68.4">IO27</text>
<text x="30.7" y="71.9">IO14</text>
<text x="99.5" y="68.4">IO16</text>
<text x="99.5" y="71.9">IO04</text>
<text x="162.9" y="69.8" transform="rotate(-90 162.9 69.8)">GND</text>
<text x="30.7" y="75.4">IO12</text>
<text x="100.8" y="75.5">IO0</text>
<text x="275.8" y="76.9" transform="rotate(-90 275.8 76.9)">GND</text>
<text x="29.7" y="79">GND</text>
<text x="30.7" y="82.5">IO13</text>
<text x="99.5" y="79.1">IO02</text>
<text x="99.5" y="82.5">IO15</text>
<text x="42" y="107.2">3.3V_SOC</text>
<text x="104.6" y="105.4">IO02</text>
<text x="156.7" y="105.4">GND</text>
<text x="81.1" y="108.3">GND</text>
<text x="86.1" y="131.9">GND</text>
<text x="231.8" y="127.6" transform="rotate(-90 231.8 127.6)">USB 5V</text>
<text x="37.4" y="134.3">USB 5V</text>
<text x="42.1" y="137.8">D-</text>
<text x="86.1" y="135.4">GND</text>
<text x="147.1" y="134.4" transform="rotate(-90 147.1 134.4)">RESET</text>
<text x="159.5" y="135.1" transform="rotate(-90 159.5 135.1)">GND</text>
<text x="41.6" y="141.4">D+</text>
<text x="86.1" y="142.5">GND</text>
<text x="86.1" y="138.9">GND</text>
<text x="39.9" y="148.4">GND</text>
<text x="86.1" y="149.5">GND</text>
<text x="86.1" y="146">GND</text>
<text x="117.8" y="149.6">GND</text>
<text x="191.3" y="149.6">3.3V_SOC</text>
<text x="135.4" y="163.8">GND</text>
<text x="177.8" y="163.6">GND</text>
<text x="324.7" y="179.5">USB 5V</text>
<text x="358.6" y="179.6">IO34</text>
<text x="388.7" y="179.5">3.3V_PERI</text>
<text x="325.2" y="184.8">3.3V_PERI</text>
<text x="358.8" y="184.9">IO35</text>
<text x="388.7" y="184.8">3.3V_PERI</text>
<text x="325.2" y="190.1">3.3V_PERI</text>
<text x="358.8" y="190.2">IO32</text>
<text x="153.5" y="193">IO0</text>
<text x="325.2" y="195.4">3.3V_PERI</text>
<text x="358.8" y="197.3">IO25</text>
<text x="325.2" y="200.7">3.3V_PERI</text>
<text x="358.8" y="202.6">IO26</text>
<text x="103.1" y="205.9">EX_RTS</text>
<text x="324.2" y="206">GND</text>
<text x="358.8" y="207.9">IO27</text>
<text x="20" y="211.1">GND</text>
<text x="21.7" y="214.8">D+</text>
<text x="85.5" y="211.4">EX_DTR</text>
<text x="324.2" y="211.3">GND</text>
<text x="358.8" y="213.1">IO02</text>
<text x="15.6" y="221.8">3.3V_SOC</text>
<text x="21.9" y="218.3">D-</text>
<text x="85.5" y="218.4">EX_TXD</text>
<text x="85.5" y="222">EX_RXD</text>
<text x="152.6" y="217.3">EX_DTR</text>
<text x="324.2" y="216.5">GND</text>
<text x="324.2" y="221.8">GND</text>
<text x="359.7" y="220.1">SDA</text>
<text x="15.6" y="225.4">3.3V_SOC</text>
<text x="85.5" y="225.5">EX_RTS</text>
<text x="152.2" y="222.6">RESET</text>
<text x="324.2" y="227.1">GND</text>
<text x="359.8" y="225.4">SCL</text>
<text x="15.6" y="228.9">3.3V_SOC</text>
<text x="16" y="232.4">USB 5V</text>
<text x="324.2" y="232.4">GND</text>
<text x="359.7" y="230.7">SDA</text>
<text x="102.5" y="235.9">EX_DTR</text>
<text x="324.2" y="237.7">GND</text>
<text x="359.8" y="236">SCL</text>
<text x="324.2" y="243">GND</text>
<text x="153.1" y="247.3">EX_RTS</text>
</g>
</svg>
